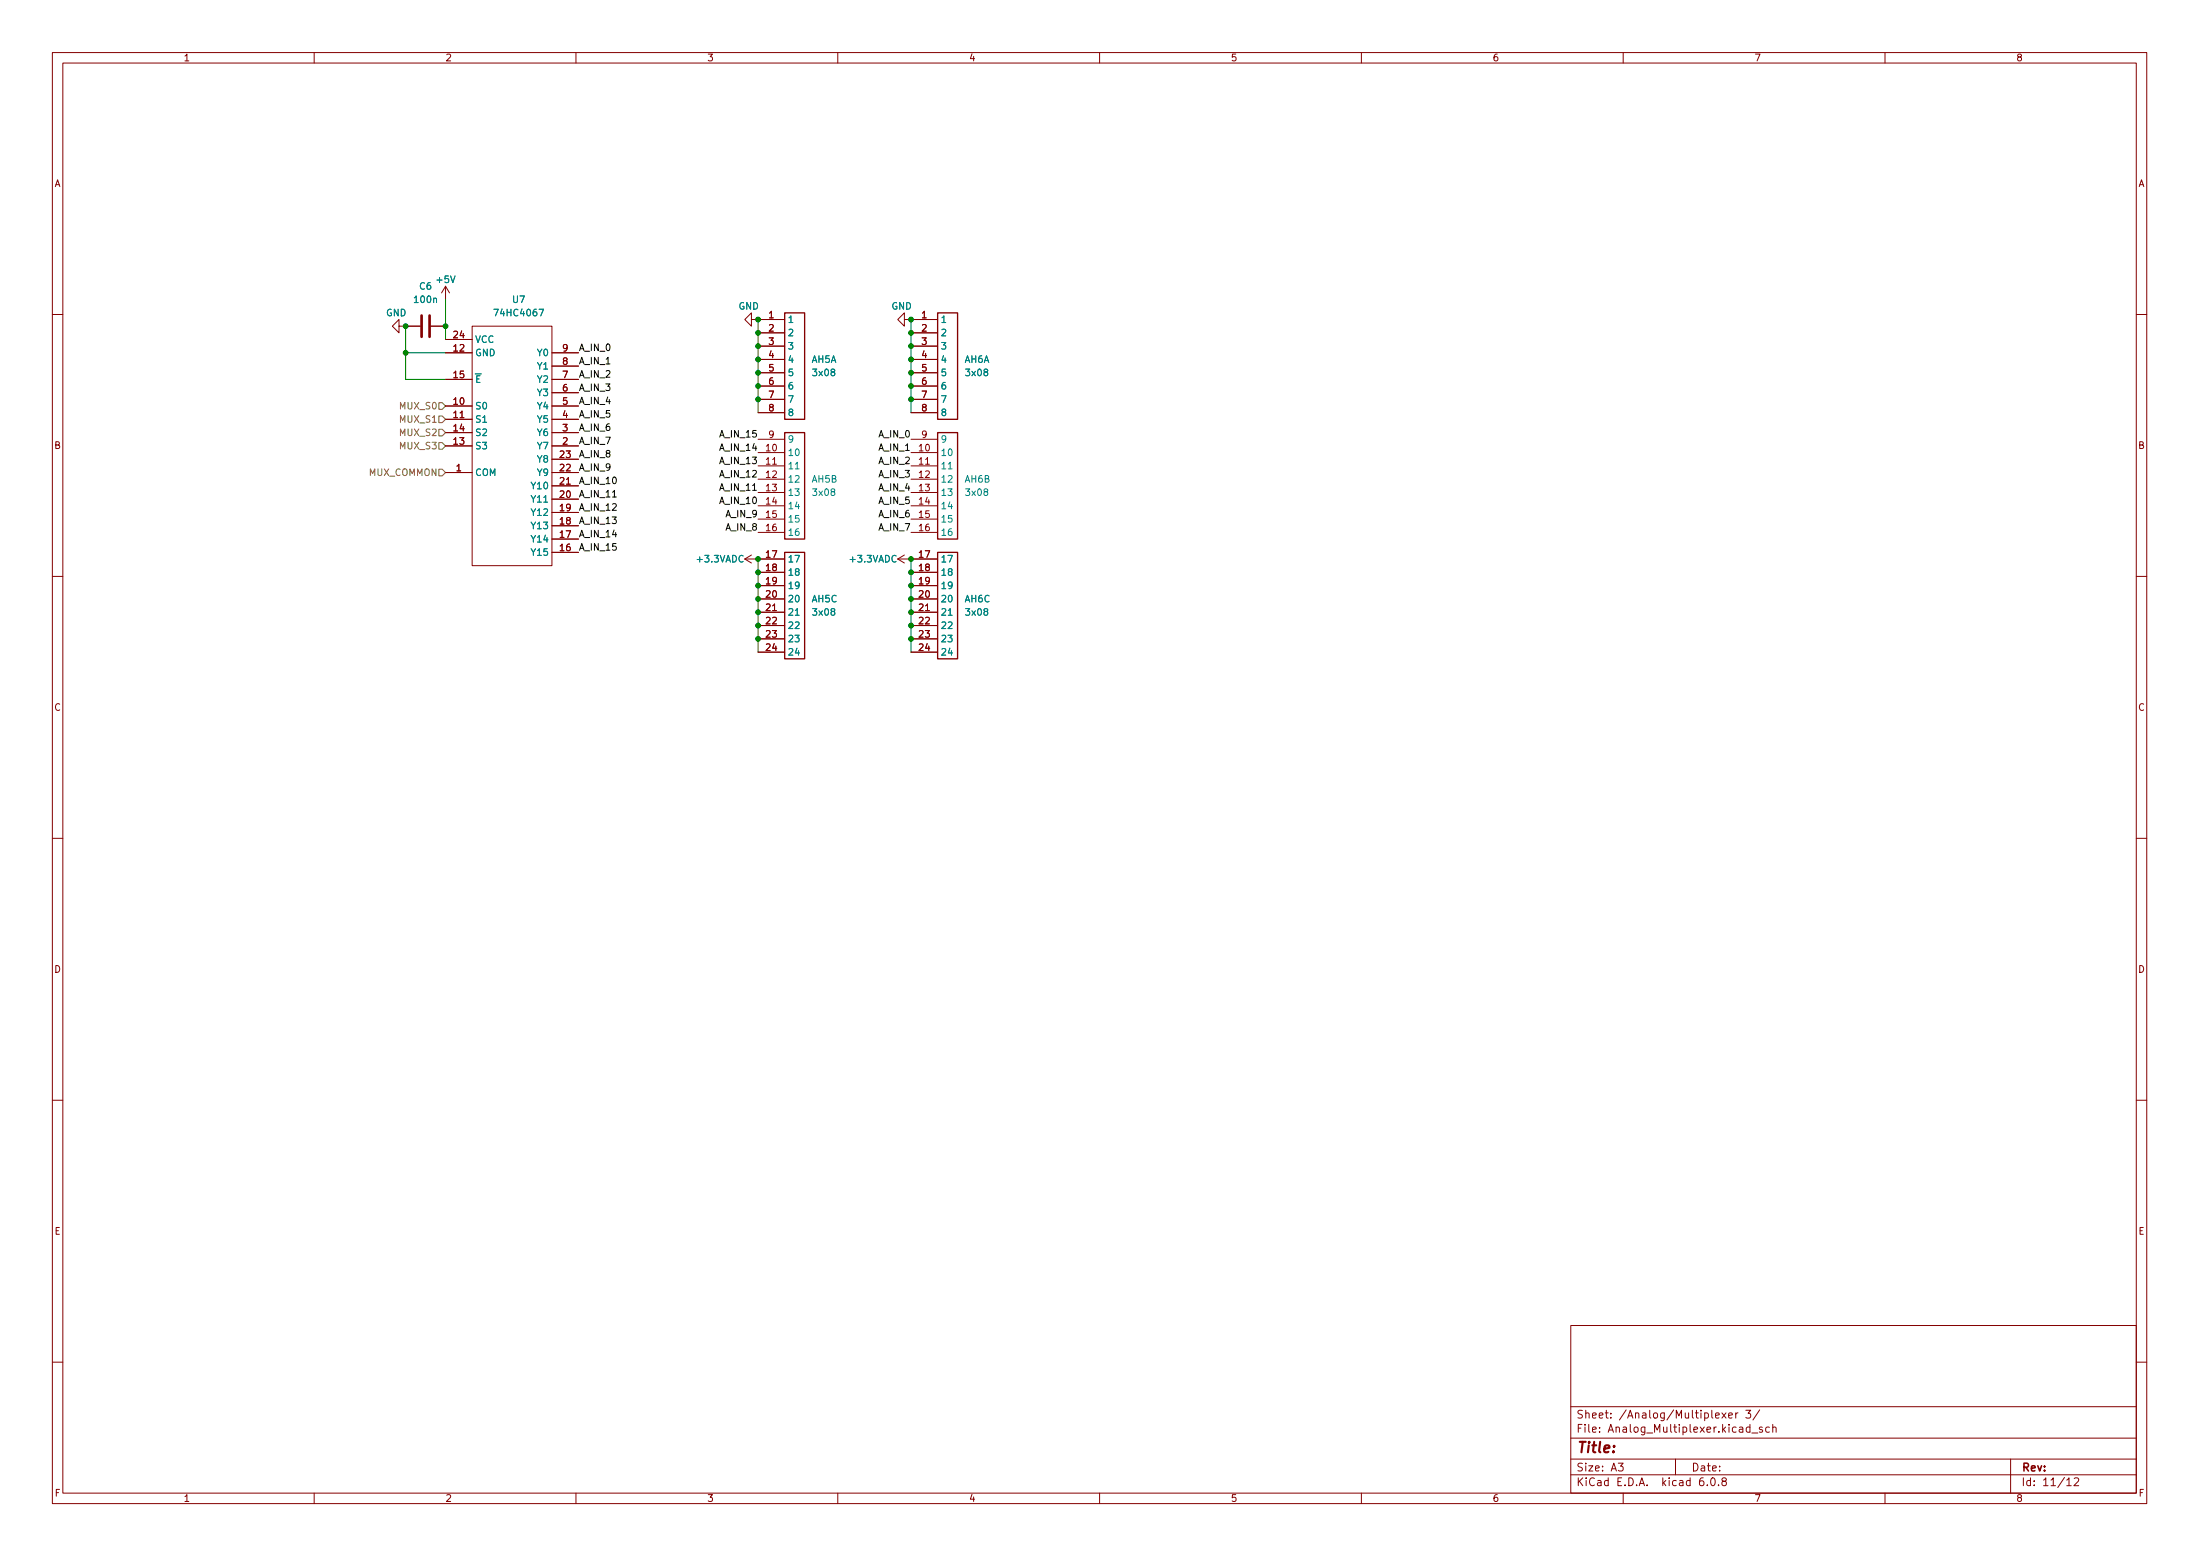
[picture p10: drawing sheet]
<svg xmlns="http://www.w3.org/2000/svg" width="420mm" height="297mm" viewBox="0 0 420 297" stroke-linecap="round" stroke-linejoin="round" font-family="sans-serif">
<g fill="none" stroke="#840000" stroke-width=".19">
<path d="M10 10h400v277h-400zM12 12h396v273h-396zM60 10v2M110 10v2M160 10v2M210 10v2M260 10v2M310 10v2M360 10v2M85.1 54.6l-.8 1.3M85.1 54.6v2.6M85.1 54.6l.8 1.3"/>
<path d="M10 60h2M76.2 62.3v-1.3l-1.3 1.3 1.3 1.2v-1.2h4.1M82.3 62.3h2.8M85.1 77.5h5.1M85.1 67.3h5.1M85.1 72.4h5.1M85.1 64.8h5.1M90.2 62.3h15.2v45.7h-15.2zM105.4 77.5h5.1M105.4 67.3h5.1M105.4 72.4h5.1M105.4 75h5.1"/>
<path d="M105.4 69.9h5.1M143.5 61v-1.3l-1.3 1.3 1.3 1.3v-1.3h6.4M144.8 63.5h5.1M144.8 66.1h5.1M144.8 68.6h5.1M144.8 71.2h5.1M144.8 73.7h5.1M144.8 76.2h5.1M144.8 78.8h5.1M172.7 61v-1.3l-1.3 1.3 1.3 1.3v-1.3h6.4M174 63.5h5.1M174 66.1h5.1"/>
<path d="M174 68.6h5.1M174 71.2h5.1M174 73.7h5.1M174 76.2h5.1M174 78.8h5.1M408 60h2M85.1 90.2h5.1M85.1 80h5.1M85.1 85.1h5.1M85.1 82.6h5.1M105.4 90.2h5.1M105.4 80h5.1"/>
<path d="M105.4 85.1h5.1M105.4 82.6h5.1M105.4 97.8h5.1M105.4 95.3h5.1M105.4 92.7h5.1M105.4 87.7h5.1M144.8 86.4h5.1M144.8 88.9h5.1M144.8 91.5h5.1M144.8 94h5.1M144.8 96.6h5.1M144.8 99.1h5.1"/>
<path d="M144.8 83.9h5.1M174 86.4h5.1M174 88.9h5.1M174 91.5h5.1M174 94h5.1M174 96.6h5.1M174 99.1h5.1M174 83.9h5.1M10 110h2M105.4 105.4h5.1M105.4 102.9h5.1M105.4 100.4h5.1"/>
<path d="M142.2 106.7h7.7M142.2 106.7l1.3 .8M143.5 106l-1.3 .7M144.8 101.6h5.1M144.8 109.3h5.1M144.8 111.8h5.1M144.8 114.3h5.1M144.8 116.9h5.1M144.8 119.4h5.1M171.4 106.7l1.3 .8M171.4 106.7h7.7M172.7 106l-1.3 .7"/>
<path d="M174 101.6h5.1M174 109.3h5.1M174 111.8h5.1M174 114.3h5.1M174 116.9h5.1M174 119.4h5.1M408 110h2M144.8 122h5.1M144.8 124.5h5.1M174 122h5.1M174 124.5h5.1M10 160h2"/>
<path d="M408 160h2M10 210h2M408 210h2M300 253h108v32h-108zM10 260h2M300 278.5h108M300 274.5h108M300 268.5h108M309.1 279.3h.9l-.5 .6 .4 .1v.7l-.2 .1-.6-.1M320 278.5v3M328.9 269.7l.7 1M329.6 269.7l-.7 1"/>
<path d="M330.1 270.2l.8-.1-.1-.3-.5-.1-.2 .2 .1 .7h.6M331.5 269.7v1M331.9 269.7l-.3 .1-.1 .2M333.4 269.2h1l-.6 .6 .5 .1v.7l-.2 .1-.7-.1M334.2 272.5l-.4-.1-.3 .3 .1 .6h.6M334.2 271.9v1.5M334.6 273.6h1.1M336.1 269.1l-1.3 2M336.6 272.5l-.4-.1-.2 .2 .1 .2 .5 .2v.3h-.6M337.9 272.5l-.4-.1-.3 .3 .2 .6h.5M338.6 272.6l.2-.2 .3 .1 .1 .9M338.6 271.9v1.5"/>
<path d="M384 278.5v6.5M408 260h2M60 285v2M110 285v2M160 285v2M210 285v2M260 285v2M300 281.5h108M310 285v2M325.3 282.1a.59 .59 0 0 0-.7 .7v.5l.1 .2 .4 .1 .3-.1v-.5l-.1-.2-.4-.1-.3 .3M326.1 283.5v.1M326.8 282.3l.3-.2a.8 .8 0 0 1 .5 .8 .8 .8 0 0 1-.5 .7l-.3-.1-.1-.5z"/>
<path d="M328.2 283.5v.1M329.1 282.8l-.2-.3v-.2l.2-.2 .5 .1 .1 .2-.1 .2-.6 .2-.1 .2v.5l.2 .1h.3l.3-.3-.1-.4-.2-.1M360 285v2M394.7 282.5l.4-.4v1.5M394.7 283.6h.9M396.1 282.3l.6-.2 .2 .2 .1 .2-.9 1.1h.9"/>
</g>
<path d="M149.9 59.7h3.8v20.3h-3.8zM179.1 59.7h3.8v20.3h-3.8zM149.9 82.6h3.8v20.3h-3.8zM179.1 82.6h3.8v20.3h-3.8zM149.9 105.4h3.8v20.4h-3.8zM179.1 105.4h3.8v20.4h-3.8z" fill="none" stroke="#840000" stroke-width=".25"/>
<path d="M151.9 89.5h.7M181.1 89.5h.7M151.9 117.5h.7M181.1 117.5h.7" fill="none" stroke="#008484" stroke-width=".19"/>
<path d="M80.5 60.2v4.1M82 60.2v4.1" fill="none" stroke="#840000" stroke-width=".51"/>
<path d="M83.8 79.4h.7l.6 .6-.6 .7h-.7zM83.8 76.9h.7l.6 .6-.6 .6h-.7zM83.8 84.5h.7l.6 .6-.6 .7h-.7zM83.8 89.6h.7l.6 .6-.6 .6h-.7zM83.8 82h.7l.6 .6-.6 .6h-.7z" fill="none" stroke="#848400" stroke-width=".19"/>
<path d="M117 94.9h.7" fill="none" stroke="#000" stroke-width=".19"/>
<path d="M85.1 57.2v7.6M77.5 62.3v10.1h7.6M77.5 67.3h7.6M144.8 61v17.8M174 61v17.8M144.8 106.7v17.8M174 106.7v17.8" fill="none" stroke="#008400" stroke-width=".19"/>
<g fill="#008400" stroke="#008400" stroke-width=".19">
<circle cx="174" cy="116.9" r=".46"/>
<circle cx="174" cy="114.3" r=".46"/>
<circle cx="144.8" cy="119.4" r=".46"/>
<circle cx="144.8" cy="122" r=".46"/>
<circle cx="174" cy="111.8" r=".46"/>
<circle cx="174" cy="109.3" r=".46"/>
<circle cx="144.8" cy="114.3" r=".46"/>
<circle cx="144.8" cy="116.9" r=".46"/>
<circle cx="174" cy="106.7" r=".46"/>
<circle cx="174" cy="119.4" r=".46"/>
<circle cx="174" cy="122" r=".46"/>
<circle cx="144.8" cy="111.8" r=".46"/>
<circle cx="144.8" cy="106.7" r=".46"/>
<circle cx="144.8" cy="109.3" r=".46"/>
<circle cx="144.8" cy="66.1" r=".46"/>
<circle cx="144.8" cy="61" r=".46"/>
<circle cx="144.8" cy="63.5" r=".46"/>
<circle cx="144.8" cy="71.2" r=".46"/>
<circle cx="144.8" cy="68.6" r=".46"/>
<circle cx="144.8" cy="73.7" r=".46"/>
<circle cx="144.8" cy="76.2" r=".46"/>
<circle cx="77.5" cy="67.3" r=".46"/>
<circle cx="77.5" cy="62.3" r=".46"/>
<circle cx="85.1" cy="62.3" r=".46"/>
<circle cx="174" cy="76.2" r=".46"/>
<circle cx="174" cy="73.7" r=".46"/>
<circle cx="174" cy="66.1" r=".46"/>
<circle cx="174" cy="63.5" r=".46"/>
<circle cx="174" cy="68.6" r=".46"/>
<circle cx="174" cy="61" r=".46"/>
<circle cx="174" cy="71.2" r=".46"/>
</g>
<text font-size="2.8" fill="#840000" x="301" y="277.3">Title:</text>
<g font-size="2.1" fill="#840000">
<text x="301" y="273.5">File: Analog_Multiplexer.kicad_sch</text>
<text x="301" y="270.8">Sheet: /Analog/Multiplexer 3/</text>
<text x="301" y="280.9">Size: A3</text>
<text x="323" y="280.9">Date:</text>
<text x="386" y="280.9">Rev:</text>
<text x="301" y="283.7">KiCad E.D.A. kicad 6.0.8</text>
<text x="386" y="283.7">Id: 11/12</text>
</g>
<g font-size="1.8" fill="#840000">
<text x="35" y="11.7">1</text>
<text x="85" y="11.7">2</text>
<text x="135" y="11.7">3</text>
<text x="185" y="11.7">4</text>
<text x="235" y="11.7">5</text>
<text x="285" y="11.7">6</text>
<text x="335" y="11.7">7</text>
<text x="385" y="11.7">8</text>
<text x="10.3" y="35.7">A</text>
<text x="408.3" y="35.7">A</text>
<text x="86.6" y="64.6">24</text>
<text x="146.8" y="60.7">1</text>
<text x="146.8" y="63.3">2</text>
<text x="146.8" y="65.8">3</text>
<text x="176" y="60.7">1</text>
<text x="176" y="63.3">2</text>
<text x="176" y="65.8">3</text>
<text x="86.6" y="67.1">12</text>
<text x="107.5" y="69.6">8</text>
<text x="107.5" y="67.1">9</text>
<text x="146.8" y="68.4">4</text>
<text x="146.8" y="70.9">5</text>
<text x="176" y="68.4">4</text>
<text x="176" y="70.9">5</text>
<text x="86.6" y="77.3">10</text>
<text x="86.6" y="72.2">15</text>
<text x="107.5" y="77.3">5</text>
<text x="107.5" y="74.7">6</text>
<text x="107.5" y="72.2">7</text>
<text x="146.8" y="73.4">6</text>
<text x="146.8" y="76">7</text>
<text x="176" y="73.4">6</text>
<text x="176" y="76">7</text>
<text x="86.6" y="79.8">11</text>
<text x="86.6" y="82.3">14</text>
<text x="107.5" y="82.3">3</text>
<text x="107.5" y="79.8">4</text>
<text x="146.8" y="83.6">9</text>
<text x="146.8" y="78.5">8</text>
<text x="176" y="83.6">9</text>
<text x="176" y="78.5">8</text>
<text x="10.3" y="85.7">B</text>
<text x="86.6" y="84.9">13</text>
<text x="87.1" y="90">1</text>
<text x="107" y="90">22</text>
<text x="107" y="87.4">23</text>
<text x="107.5" y="84.9">2</text>
<text x="146.3" y="86.1">10</text>
<text x="146.3" y="88.7">11</text>
<text x="175.5" y="86.1">10</text>
<text x="175.5" y="88.7">11</text>
<text x="408.3" y="85.7">B</text>
<text x="107" y="95">20</text>
<text x="107" y="92.5">21</text>
<text x="146.3" y="91.2">12</text>
<text x="146.3" y="93.8">13</text>
<text x="175.5" y="91.2">12</text>
<text x="175.5" y="93.8">13</text>
<text x="107" y="100.1">18</text>
<text x="107" y="97.6">19</text>
<text x="146.3" y="96.3">14</text>
<text x="146.3" y="98.8">15</text>
<text x="146.3" y="101.4">16</text>
<text x="175.5" y="96.3">14</text>
<text x="175.5" y="98.8">15</text>
<text x="175.5" y="101.4">16</text>
<text x="107" y="105.2">16</text>
<text x="107" y="102.7">17</text>
<text x="146.3" y="106.5">17</text>
<text x="175.5" y="106.5">17</text>
<text x="146.3" y="109">18</text>
<text x="146.3" y="111.5">19</text>
<text x="175.5" y="109">18</text>
<text x="175.5" y="111.5">19</text>
<text x="146.3" y="114.1">20</text>
<text x="146.3" y="116.6">21</text>
<text x="146.3" y="119.2">22</text>
<text x="175.5" y="114.1">20</text>
<text x="175.5" y="116.6">21</text>
<text x="175.5" y="119.2">22</text>
<text x="146.3" y="121.7">23</text>
<text x="146.3" y="124.2">24</text>
<text x="175.5" y="121.7">23</text>
<text x="175.5" y="124.2">24</text>
<text x="10.3" y="135.7">C</text>
<text x="408.3" y="135.7">C</text>
<text x="10.3" y="185.7">D</text>
<text x="408.3" y="185.7">D</text>
<text x="10.4" y="235.7">E</text>
<text x="408.4" y="235.7">E</text>
<text x="10.4" y="285.7">F</text>
<text x="35" y="286.7">1</text>
<text x="85" y="286.7">2</text>
<text x="135" y="286.7">3</text>
<text x="185" y="286.7">4</text>
<text x="235" y="286.7">5</text>
<text x="285" y="286.7">6</text>
<text x="335" y="286.7">7</text>
<text x="385" y="286.7">8</text>
<text x="408.4" y="285.7">F</text>
</g>
<g font-size="1.8" fill="#008484">
<text x="79.3" y="57.8">100n</text>
<text x="80.1" y="55.3">C6</text>
<text x="83.5" y="54">+5V</text>
<text x="97.9" y="57.8">U7</text>
<text x="141" y="59.1">GND</text>
<text x="170.2" y="59.1">GND</text>
<text x="73.7" y="60.4">GND</text>
<text x="90.7" y="65.4">VCC</text>
<text x="94.8" y="60.4">74HC4067</text>
<text x="150.4" y="61.6">1</text>
<text x="150.4" y="64.2">2</text>
<text x="179.6" y="61.6">1</text>
<text x="179.6" y="64.2">2</text>
<text x="90.7" y="68">GND</text>
<text x="102.7" y="70.5">Y1</text>
<text x="102.7" y="68">Y0</text>
<text x="150.4" y="66.7">3</text>
<text x="150.4" y="69.3">4</text>
<text x="150.4" y="71.8">5</text>
<text x="155" y="69.3">AH5A</text>
<text x="155.4" y="71.8">3x08</text>
<text x="179.6" y="66.7">3</text>
<text x="179.6" y="69.3">4</text>
<text x="179.6" y="71.8">5</text>
<text x="184.2" y="69.3">AH6A</text>
<text x="184.6" y="71.8">3x08</text>
<text x="90.7" y="73.1">~{E}</text>
<text x="102.7" y="75.6">Y3</text>
<text x="102.7" y="73.1">Y2</text>
<text x="150.4" y="74.3">6</text>
<text x="150.4" y="76.9">7</text>
<text x="179.6" y="74.3">6</text>
<text x="179.6" y="76.9">7</text>
<text x="90.7" y="78.1">S0</text>
<text x="90.7" y="80.7">S1</text>
<text x="90.7" y="83.2">S2</text>
<text x="102.7" y="83.2">Y6</text>
<text x="102.7" y="80.7">Y5</text>
<text x="102.7" y="78.1">Y4</text>
<text x="150.4" y="79.4">8</text>
<text x="179.6" y="79.4">8</text>
<text x="90.7" y="85.8">S3</text>
<text x="102.7" y="85.8">Y7</text>
<text x="102.7" y="88.3">Y8</text>
<text x="150.4" y="87">10</text>
<text x="150.4" y="89.6">11</text>
<text x="150.4" y="84.5">9</text>
<text x="179.6" y="87">10</text>
<text x="179.6" y="89.6">11</text>
<text x="179.6" y="84.5">9</text>
<text x="90.7" y="90.8">COM</text>
<text x="101.8" y="95.9">Y11</text>
<text x="101.8" y="93.4">Y10</text>
<text x="102.7" y="90.8">Y9</text>
<text x="150.4" y="92.1">12</text>
<text x="150.4" y="94.7">13</text>
<text x="155.1" y="92.1">AH5B</text>
<text x="155.4" y="94.7">3x08</text>
<text x="179.6" y="92.1">12</text>
<text x="179.6" y="94.7">13</text>
<text x="184.3" y="92.1">AH6B</text>
<text x="184.6" y="94.7">3x08</text>
<text x="101.8" y="101">Y13</text>
<text x="101.8" y="98.5">Y12</text>
<text x="150.4" y="97.2">14</text>
<text x="150.4" y="99.7">15</text>
<text x="179.6" y="97.2">14</text>
<text x="179.6" y="99.7">15</text>
<text x="101.8" y="106.1">Y15</text>
<text x="101.8" y="103.5">Y14</text>
<text x="133.3" y="107.4">+3.3VADC</text>
<text x="150.4" y="102.3">16</text>
<text x="150.4" y="107.4">17</text>
<text x="162.5" y="107.4">+3.3VADC</text>
<text x="179.6" y="102.3">16</text>
<text x="179.6" y="107.4">17</text>
<text x="150.4" y="109.9">18</text>
<text x="150.4" y="112.4">19</text>
<text x="179.6" y="109.9">18</text>
<text x="179.6" y="112.4">19</text>
<text x="150.4" y="115">20</text>
<text x="150.4" y="117.5">21</text>
<text x="155.1" y="115">AH5C</text>
<text x="155.4" y="117.5">3x08</text>
<text x="179.6" y="115">20</text>
<text x="179.6" y="117.5">21</text>
<text x="184.3" y="115">AH6C</text>
<text x="184.6" y="117.5">3x08</text>
<text x="150.4" y="120.1">22</text>
<text x="150.4" y="122.6">23</text>
<text x="150.4" y="125.1">24</text>
<text x="179.6" y="120.1">22</text>
<text x="179.6" y="122.6">23</text>
<text x="179.6" y="125.1">24</text>
</g>
<g font-size="1.8">
<text x="110.5" y="69.5">A_IN_1</text>
<text x="110.5" y="67">A_IN_0</text>
<text x="110.5" y="77.2">A_IN_4</text>
<text x="110.5" y="74.6">A_IN_3</text>
<text x="110.5" y="72.1">A_IN_2</text>
<text x="110.5" y="82.2">A_IN_6</text>
<text x="110.5" y="79.7">A_IN_5</text>
<text x="137.8" y="83.5">A_IN_15</text>
<text x="168" y="83.5">A_IN_0</text>
<text x="110.5" y="89.9">A_IN_9</text>
<text x="110.5" y="84.8">A_IN_7</text>
<text x="110.5" y="87.3">A_IN_8</text>
<text x="137.8" y="86">A_IN_14</text>
<text x="137.8" y="88.6">A_IN_13</text>
<text x="168" y="88.6">A_IN_2</text>
<text x="168" y="86">A_IN_1</text>
<text x="110.5" y="94.9">A_IN_11</text>
<text x="110.5" y="92.4">A_IN_10</text>
<text x="137.8" y="93.7">A_IN_11</text>
<text x="137.8" y="91.1">A_IN_12</text>
<text x="168" y="93.7">A_IN_4</text>
<text x="168" y="91.1">A_IN_3</text>
<text x="110.5" y="97.5">A_IN_12</text>
<text x="110.5" y="100">A_IN_13</text>
<text x="137.8" y="96.2">A_IN_10</text>
<text x="138.8" y="98.7">A_IN_9</text>
<text x="138.8" y="101.3">A_IN_8</text>
<text x="168" y="98.7">A_IN_6</text>
<text x="168" y="96.2">A_IN_5</text>
<text x="168" y="101.3">A_IN_7</text>
<text x="110.5" y="105.1">A_IN_15</text>
<text x="110.5" y="102.6">A_IN_14</text>
</g>
<g font-size="1.8" fill="#848400">
<text x="76.6" y="80.7">MUX_S1</text>
<text x="76.6" y="83.2">MUX_S2</text>
<text x="76.6" y="78.1">MUX_S0</text>
<text x="76.6" y="85.8">MUX_S3</text>
<text x="70.5" y="90.8">MUX_COMMON</text>
</g>
</svg>
